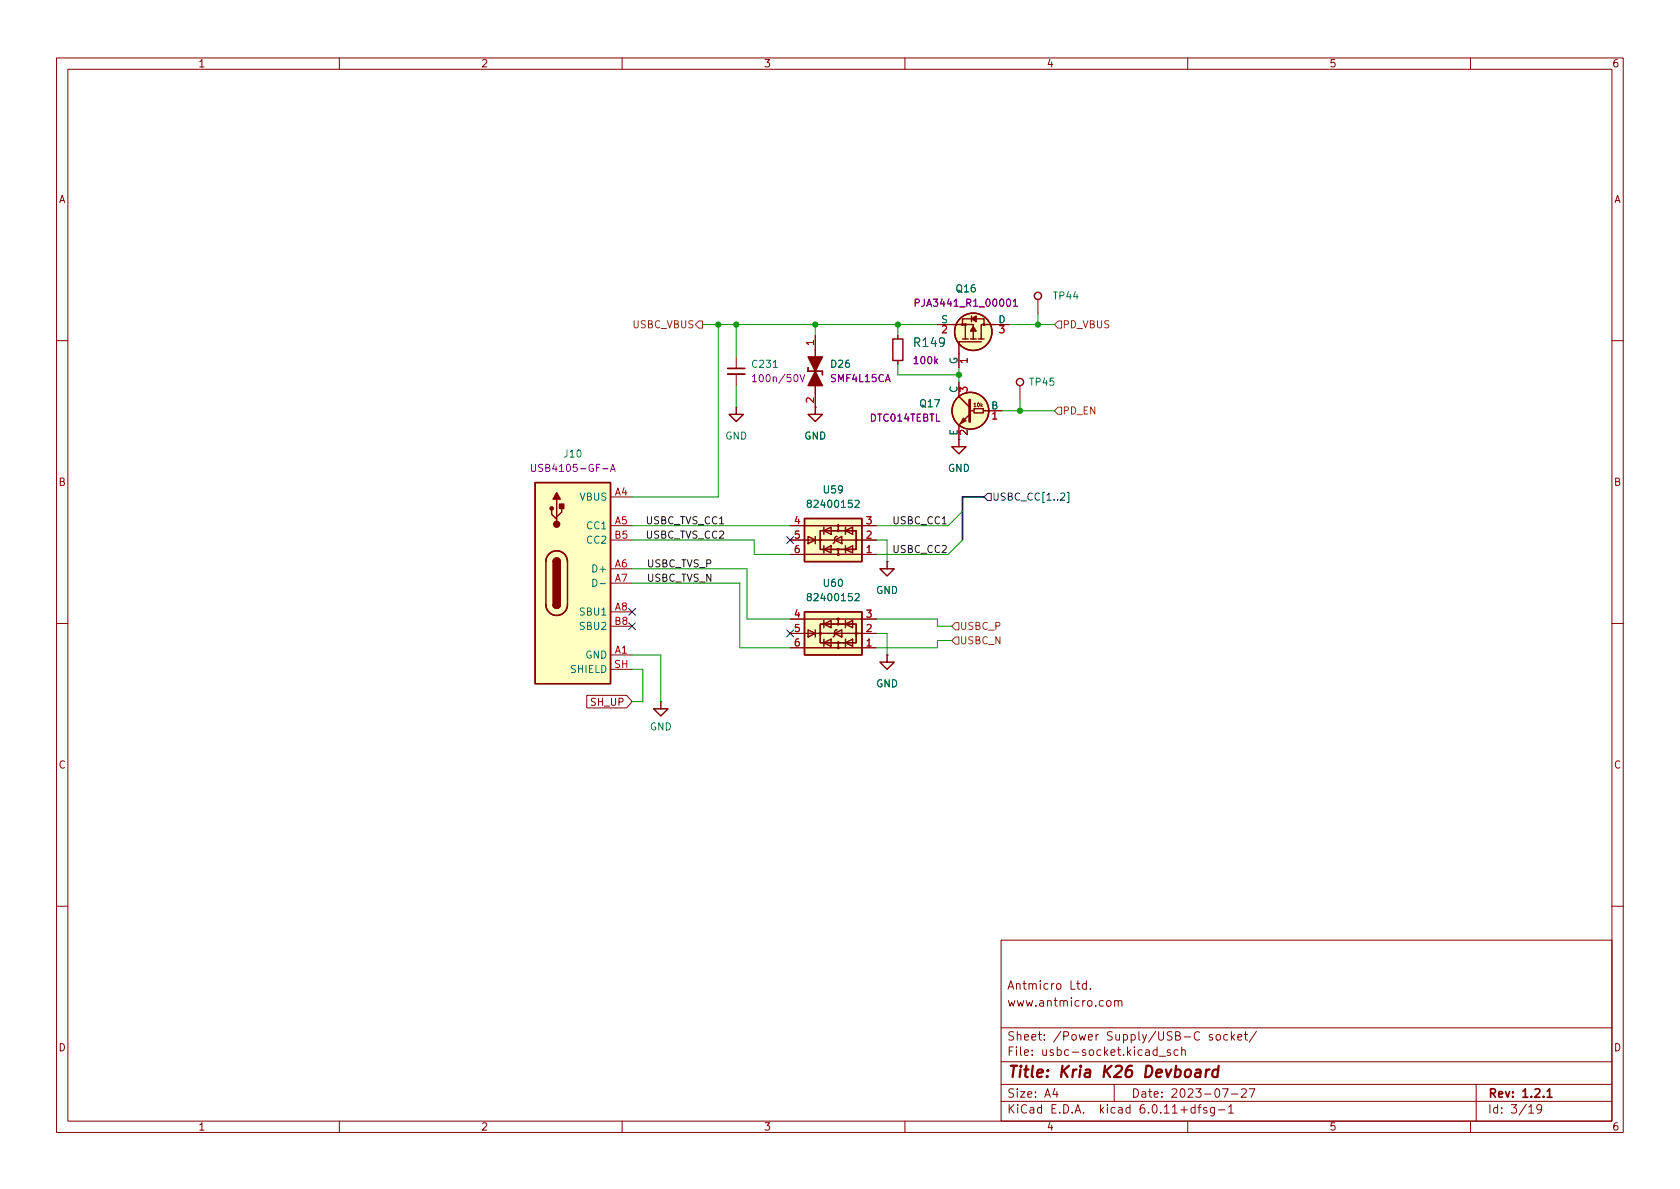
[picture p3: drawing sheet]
<svg xmlns="http://www.w3.org/2000/svg" width="297mm" height="210mm" viewBox="0 0 297 210" stroke-linecap="round" stroke-linejoin="round" font-family="sans-serif">
<g fill="none" stroke="#840000" stroke-width=".18">
<path d="M10 10.2h277v190.1h-277zM12 12.2h273v186.1h-273zM60 10.2v2M110 10.2v2M160 10.2v2M210 10.2v2M260 10.2v2M144.1 59.3v2.5M158.7 59.3v.6M165.7 57.4h2.6M175.9 57.4h2.5M183.5 53v2.5"/>
<path d="M10 60.2h2M130.2 72h.1M130.2 63.1v2M130.2 66.2v2M144.1 72h.1M144.1 69.5v2.5M158.7 63.7v.7M169.5 77.7h.1M169.5 62.5v2.5M169.5 67.6v2.5M169.5 75.2v2.5M174.6 72.6h2.6"/>
<path d="M180.3 68.2v2.5M285 60.2h2M107.9 95.5h3.9M107.9 93h3.9M107.9 87.9h3.9M139.7 98h2.5M139.7 95.5h2.5M139.7 93h2.5M152.4 98h2.5M152.4 95.5h2.5M152.4 93h2.5M156.8 99.3h.1"/>
<path d="M10 110.2h2M107.9 115.8h3.9M107.9 100.6h3.9M107.9 103.1h3.9M107.9 108.2h3.9M107.9 110.7h3.9M107.9 118.4h3.9M139.7 114.5h2.5M139.7 112h2.5M139.7 109.5h2.5M152.4 114.5h2.5M152.4 112h2.5"/>
<path d="M152.4 109.5h2.5M156.8 115.8h.1M285 110.2h2M103.7 123h7.1l1 1.1-1 1.1h-7.1zM116.8 124.1h.1M10 160.2h2M177 166.3h108v32h-108zM186.9 174.1l.2-.2 .4 .2 .1 .5-.2 .3h-.3l-.2-.1zM195.8 177l.3-.1 .3 .3v.4l-.3 .3h-.3l-.2-.3v-.4zM197.1 177.1l.2-.2 .3 .1 .1 .9M197.1 176.9v1M197.7 177.1l.2-.2 .4 .1 .1 .9"/>
<path d="M285 160.2h2M60 198.3v2M110 198.3v2M160 198.3v2M177 194.8h108M177 191.8h108M177 187.8h108M177 181.8h108M182.5 186.5v.1M182.5 185.7v.1M184.6 183.8v.1M184.6 183v.1"/>
<path d="M193.8 182.9v1M194.2 182.9l-.3 .1-.1 .2M197 191.8v3M204.9 186.8h1.2M206.9 185.7l-.3-.1-.2 .2v.3l.5 .1v.4h-.5M208.3 185.7l-.4-.1-.3 .3v.4l.1 .3h.6M208.9 185.8l.2-.2 .4 .1 .1 .9M208.9 185.1v1.5M209.4 183.4h1.1M210 198.3v2M212.1 182.6a.6 .6 0 0 0-.8 0 .6 .6 0 0 0-.2 .7 .56 .56 0 0 0 .3 .6 .56 .56 0 0 0 .7-.1M215.4 196.3h1.2"/>
<path d="M217.2 195.8l.4-.5v1.5M217.2 196.8h.9M217.7 193.5h1.2M219.5 192.7l.6-.2 .2 .2 .1 .3-1 1h1M220.9 192.5h1l-.7 1.5M222.1 182.4l-1.2 1.9M260 198.3v2M261 191.8v6.5M272.6 196l-.3 .3h-.3l-.3-.3 .2-.6 .4-.1 .2 .2a.99 .99 0 0 1-.3 1.3h-.3"/>
</g>
<path d="M128.7 65.1h3M273.6 194h.8" fill="none" stroke="#840000" stroke-width=".3"/>
<path d="M128.7 66.2h3" fill="none" stroke="#840000" stroke-width=".33"/>
<path d="M136.7 65h.8M151.2 88.6l.5-.1 .2 .3-.8 .9h.8M104.8 102.4a.64 .64 0 0 1 .8 .7 .64 .64 0 0 1-.8 .6zM106.1 103.2h1M151.2 105.1l.5-.1 .2 .3-.8 .9h.8" fill="none" stroke="#006464" stroke-width=".18"/>
<path d="M178.1 53l.2-.1a.68 .68 0 0 1 .4 .6 .68 .68 0 0 1-.4 .7 .84 .84 0 0 1-.2-1.2zM179.2 53.3l.3-.4v1.3M179.2 54.2h.7M140.5 66.3l.2-.1a.68 .68 0 0 1 .4 .7 .68 .68 0 0 1-.4 .6 .84 .84 0 0 1-.2-1.2zM141.4 66.2l.5 1.3 .4-1.3M165.4 63.8l.4 .5M165.8 63.5l-.5 .5M106.5 82.9h1M107.9 83.4l.5-1.3 .4 1.3M108.1 83h.6" fill="none" stroke="#840084" stroke-width=".18"/>
<g fill="none" stroke="#840000" stroke-width=".25">
<path d="M157.9 59.9h1.7v3.8h-1.7zM168.3 57.4h3.8v2.5M170.2 57.5v-1.1h3.8v1.1M170.2 59.9h1M170.7 57.4v2.5M171.6 59.9h1M171.8 55.9v1M173 59.9h1M175.9 57.4h-2.4v2.5M130.2 72v1.3h1.2l-1.2 1.2-1.3-1.2h1.3M142.9 65v.7h2.5v.6M144.1 72v1.3h1.3l-1.3 1.2-1.2-1.2h1.2"/>
<path d="M144.1 61.8v1.3M144.1 64.4v2.5M144.1 68.2v1.3M169.5 77.7v1.3h1.3l-1.3 1.3-1.2-1.3h1.2M169.5 70.1l1.9 1.9M171.4 73.3l-1.9 1.9M171.6 72.6h.5M172.2 72.3h1.7v.7h-1.7zM173.5 60.4h-4v2.1M174 72.6h.6M94.6 85.3h13.3v35.6h-13.3zM97.1 98a1.91 1.91 0 0 1 2.1-.5 1.91 1.91 0 0 1 1.1 1.8v7.6a1.91 1.91 0 0 1-1.9 1.9 1.91 1.91 0 0 1-1.9-1.9v-7.8l.2-.6z"/>
<path d="M97.5 90.3v.6l.9 .9M97.8 99.3a.64 .64 0 0 1 .6-.6 .64 .64 0 0 1 .7 .6M98.4 88.3v4.3M99.3 89.9v.6l-.9 .9M142.2 91.7h10.2v7.6h-10.2zM142.2 93h10.2M142.2 98h10.2M142.2 95.5h10.2M142.9 94.9l1.2 .6-1.2 .6zM144.1 94.9v1.2M145 93.8h6.4v3.3h-6.4zM145.7 93.8l1.2-.6v1.3z"/>
<path d="M145.7 97.1l1.2-.6v1.3zM145.7 93.2v1.3M145.7 96.5v1.3M147.6 95.5l1.2-.6v1.2zM147.8 94.9h.1M147.8 94.9l-.2 .2v.8l-.3 .2M148.2 93.1v.7M148.2 97.1v.9M149.5 93.8l1.2-.6v1.3zM149.5 97.1l1.2-.6v1.3zM149.5 93.2v1.3M149.5 96.5v1.3"/>
<path d="M156.8 99.3v1.3h1.3l-1.3 1.2-1.2-1.2h1.2M97.8 106.9a.64 .64 0 0 0 .6 .7 .64 .64 0 0 0 .7-.7M142.2 108.2h10.2v7.6h-10.2zM142.2 109.5h10.2M142.2 114.5h10.2M142.2 112h10.2M142.9 111.4l1.2 .6-1.2 .6zM144.1 111.4v1.2M145 110.4h6.4v3.3h-6.4zM145.7 110.4l1.2-.7v1.3zM145.7 113.7l1.2-.7v1.3zM145.7 109.7v1.3"/>
<path d="M145.7 113v1.3M147.6 112l1.2-.6v1.2zM147.8 111.4h.1M147.8 111.4l-.2 .2v.8l-.3 .2M148.2 109.6v.8M148.2 113.7v.8M149.5 110.4l1.2-.7v1.3zM149.5 113.7l1.2-.7v1.3zM149.5 109.7v1.3M149.5 113v1.3M156.8 115.8v1.3h-1.2l1.2 1.3 1.3-1.3h-1.3M116.8 124.1v1.2h1.3l-1.3 1.3-1.2-1.3h1.2"/>
<circle cx="170.2" cy="57.4" r=".13"/>
<circle cx="170.7" cy="57.4" r=".13"/>
<circle cx="172.1" cy="58.7" r="3.3"/>
<circle cx="174" cy="57.4" r=".13"/>
<circle cx="183.5" cy="52.3" r=".63"/>
<circle cx="171.6" cy="72.6" r="3.3"/>
<circle cx="180.3" cy="67.6" r=".63"/>
<circle cx="145" cy="95.5" r=".13"/>
<circle cx="148.2" cy="93" r=".13"/>
<circle cx="148.2" cy="93.8" r=".13"/>
<circle cx="148.2" cy="97.1" r=".13"/>
<circle cx="148.2" cy="98" r=".13"/>
<circle cx="151.4" cy="95.5" r=".13"/>
<circle cx="145" cy="112" r=".13"/>
<circle cx="148.2" cy="109.5" r=".13"/>
<circle cx="148.2" cy="110.4" r=".13"/>
<circle cx="148.2" cy="113.7" r=".13"/>
<circle cx="148.2" cy="114.5" r=".13"/>
<circle cx="151.4" cy="112" r=".13"/>
</g>
<g fill="#ffffc2" stroke="#ffffc2" stroke-width=".18">
<path d="M142.2 93h10.2z"/>
<path d="M142.2 98h10.2z"/>
<path d="M151.4 95.5h1z"/>
<path d="M145 95.5h6.4z"/>
<path d="M149.5 93.2v1.3z"/>
<path d="M149.5 96.5v1.3z"/>
<path d="M148.2 93.1v.7z"/>
<path d="M148.2 97.1v.9z"/>
<path d="M145.7 93.2v1.3z"/>
<path d="M145.7 96.5v1.3z"/>
<path d="M142.2 95.5h2.8z"/>
<path d="M144.1 94.9v1.2z"/>
<path d="M149.5 93.8l1.2-.6v1.3z"/>
<path d="M149.5 97.1l1.2-.6v1.3z"/>
<path d="M147.6 95.5l1.2-.6v1.2z"/>
<path d="M147.6 95.1v.8l-.3 .2 .5-1.2z"/>
<path d="M145.7 93.8l1.2-.6v1.3z"/>
<path d="M145.7 97.1l1.2-.6v1.3z"/>
<path d="M142.9 94.9l1.2 .6-1.2 .6z"/>
<path d="M142.2 91.7h10.2v7.6h-10.2z"/>
<path d="M145 93.8h6.4v3.3h-6.4z"/>
<path d="M170.2 59.9h.5z"/>
<path d="M170.7 59.9h.5z"/>
<path d="M171.6 59.9h.5z"/>
<path d="M172.1 59.9h.5z"/>
<path d="M173 59.9h1z"/>
<path d="M170.7 57.4v2.5z"/>
<path d="M171.8 55.9v1z"/>
<path d="M170.2 56.4h3.8v1.1h-3.8z"/>
<path d="M100.3 99.3v7.6z"/>
<path d="M98.4 88.3v4.3z"/>
<path d="M96.5 99.3v7.6z"/>
<path d="M97.5 90.3l.9 1.5-.9-.9z"/>
<path d="M99.3 89.9v.6l-.9 .9z"/>
<path d="M94.6 85.3h13.3v35.6h-13.3z"/>
<path d="M96.5 106.9h3.8a1.91 1.91 0 0 1-1.9 1.9 1.91 1.91 0 0 1-1.9-1.9z"/>
<path d="M97.8 106.9h1.3a.64 .64 0 0 1-.7 .7 .64 .64 0 0 1-.6-.7z"/>
<path d="M98 98.9a.64 .64 0 0 1 .7-.2 .64 .64 0 0 1 .4 .6h-1.3z"/>
<path d="M97.1 98a1.91 1.91 0 0 1 2.1-.5 1.91 1.91 0 0 1 1.1 1.8h-3.8l.2-.8z"/>
<path d="M142.2 109.5h10.2z"/>
<path d="M142.2 114.5h10.2z"/>
<path d="M151.4 112h1z"/>
<path d="M145 112h6.4z"/>
<path d="M149.5 109.7v1.3z"/>
<path d="M149.5 113v1.3z"/>
<path d="M148.2 109.6v.8z"/>
<path d="M148.2 113.7v.8z"/>
<path d="M145.7 109.7v1.3z"/>
<path d="M145.7 113v1.3z"/>
<path d="M142.2 112h2.8z"/>
<path d="M144.1 111.4v1.2z"/>
<path d="M149.5 110.4l1.2-.7v1.3z"/>
<path d="M149.5 113.7l1.2-.7v1.3z"/>
<path d="M147.6 112l1.2-.6v1.2z"/>
<path d="M147.6 111.6l.2-.2-.5 1.2 .3-.2z"/>
<path d="M145.7 110.4l1.2-.7v1.3z"/>
<path d="M145.7 113.7l1.2-.7v1.3z"/>
<path d="M142.9 111.4l1.2 .6-1.2 .6z"/>
<path d="M142.2 108.2h10.2v7.6h-10.2z"/>
<path d="M145 110.4h6.4v3.3h-6.4z"/>
<circle cx="151.4" cy="95.5" r=".13"/>
<circle cx="148.2" cy="93" r=".13"/>
<circle cx="148.2" cy="93.8" r=".13"/>
<circle cx="148.2" cy="97.1" r=".13"/>
<circle cx="148.2" cy="98" r=".13"/>
<circle cx="145" cy="95.5" r=".13"/>
<circle cx="172.1" cy="58.7" r="3.3"/>
<circle cx="170.2" cy="57.4" r=".13"/>
<circle cx="170.7" cy="57.4" r=".13"/>
<circle cx="174" cy="57.4" r=".13"/>
<circle cx="171.6" cy="72.6" r="3.3"/>
<circle cx="151.4" cy="112" r=".13"/>
<circle cx="148.2" cy="109.5" r=".13"/>
<circle cx="148.2" cy="110.4" r=".13"/>
<circle cx="148.2" cy="113.7" r=".13"/>
<circle cx="148.2" cy="114.5" r=".13"/>
<circle cx="145" cy="112" r=".13"/>
</g>
<g fill="#840000" stroke="#840000" stroke-width=".25">
<path d="M172.1 57.8l.5 .7h-1z"/>
<path d="M171.8 56.4l.8-.5v1z"/>
<path d="M142.9 63.1h2.5l-1.3 2.6z"/>
<path d="M144.1 65.7l1.3 2.5h-2.5z"/>
<path d="M98.4 87.1l.7 1.2h-1.3z"/>
<path d="M98.9 89.1h.8v.8h-.8z"/>
<path d="M97.8 106.9h1.3a.64 .64 0 0 1-.7 .7 .64 .64 0 0 1-.6-.7z"/>
<path d="M97.8 99.3h1.3v7.6h-1.3z"/>
<path d="M98 98.9a.64 .64 0 0 1 .7-.2 .64 .64 0 0 1 .4 .6h-1.3z"/>
<circle cx="98.4" cy="92.7" r=".52"/>
<circle cx="97.5" cy="89.9" r=".28"/>
</g>
<path d="M166.6 57.7l.5-.1 .3 .4-.8 .9h.8M176.7 57.6h.8l-.4 .5 .4 .1v.5l-.2 .2-.6-.2M169.7 69.3v-.8l.5 .4 .1-.4h.6l.1 .2-.1 .6M171 63.7h-1.3l.4 .4M171 76.1v.8l-.9-.8-.4 .2 .2 .5M175.5 73.2l.4-.4v1.3" fill="none" stroke="#a90000" stroke-width=".18"/>
<path d="M171.4 70.7v3.8" fill="none" stroke="#840000" stroke-width=".51"/>
<path d="M170.3 73.9l.5 .5-1 .5z" fill="#840000" stroke="#840000" stroke-width=".18"/>
<path d="M122.9 57.4l.7-.6h.6v1.2h-.6zM187.1 56.8h.6v1.2h-.6l-.7-.6zM187.1 72h.6v1.3h-.6l-.7-.7zM168.9 112.6h.6v1.3h-.6l-.6-.6zM168.9 110.1h.6v1.3h-.6l-.6-.7z" fill="none" stroke="#725600" stroke-width=".18"/>
<path d="M139.1 94.9l1.2 1.2M140.3 94.9l-1.2 1.2M174.6 87.2h.7v1.3h-.7l-.6-.6zM187.5 87.3l.5-.1 .3 .3-.8 1h.8M188.7 87.1h.3v1.8h-.3M111.2 110.1l1.2 1.2M111.2 107.6l1.2 1.2M112.4 110.1l-1.2 1.2M112.4 107.6l-1.2 1.2M139.1 111.4l1.2 1.2M140.3 111.4l-1.2 1.2" fill="none" stroke="#000084" stroke-width=".18"/>
<path d="M174 87.9h-3.8v7.6" fill="none" stroke="#000084" stroke-width=".3"/>
<g fill="none" stroke="#009600" stroke-width=".18">
<path d="M124.2 57.4h41.5M127 57.4v30.5h-15.2M130.2 57.4v5.7M144.1 57.4v1.9M158.7 57.4v1.9M178.4 57.4h8M183.5 55.5v1.9M130.2 68.2v3.8M158.7 64.4v1.9h10.8M169.5 65v2.6M177.2 72.6h9.2M180.3 70.7v1.9"/>
<path d="M111.8 95.5h21.5v2.5h6.4M111.8 93h27.9M154.9 95.5h1.9v3.8M170.2 90.4l-2.6 2.6h-12.7M170.2 95.5l-2.6 2.5h-12.7M111.8 115.8h5v8.3M111.8 118.4h1.9v5.7h-1.9M111.8 100.6h20.3v8.9h7.6M111.8 103.1h19v11.4h8.9M154.9 109.5h10.8v1.2h2.6M154.9 112h1.9v3.8M168.3 113.3h-2.6v1.2h-10.8"/>
</g>
<g fill="#009600" stroke="#009600" stroke-width=".18">
<circle cx="183.5" cy="57.4" r=".46"/>
<circle cx="180.3" cy="72.6" r=".46"/>
<circle cx="169.5" cy="66.3" r=".46"/>
<circle cx="144.1" cy="57.4" r=".46"/>
<circle cx="158.7" cy="57.4" r=".46"/>
<circle cx="130.2" cy="57.4" r=".46"/>
<circle cx="127" cy="57.4" r=".46"/>
</g>
<g font-size="2.8" fill="#840000">
<text x="178" y="191.2">Title:</text>
<text x="187.3" y="191.2">Kria</text>
<text x="195.2" y="191.2">K26</text>
<text x="202.9" y="191.2">Devboard</text>
</g>
<text font-size="2.1" fill="#006464" x="161.3" y="61.8">R149</text>
<g font-size="2.1" fill="#840000">
<text x="178" y="178.5">www.antmicro.com</text>
<text x="178" y="175.5">Antmicro</text>
<text x="189.1" y="175.5">Ltd.</text>
<text x="178" y="184.5">Sheet:</text>
<text x="186.2" y="184.5">/Power</text>
<text x="195.7" y="184.5">Supply/USB-C</text>
<text x="213.9" y="184.5">socket/</text>
<text x="178" y="187.2">File:</text>
<text x="184.4" y="187.2">usbc-socket.kicad_sch</text>
<text x="178" y="197.4">KiCad</text>
<text x="178" y="194.6">Size:</text>
<text x="184.7" y="194.6">A4</text>
<text x="185.7" y="197.4">E.D.A.</text>
<text x="194.6" y="197.4">kicad</text>
<text x="200" y="194.6">Date:</text>
<text x="201.8" y="197.4">6.0.11+dfsg-1</text>
<text x="207" y="194.6">2023-07-27</text>
<text x="263" y="194.6">Rev:</text>
<text x="263" y="197.4">Id:</text>
<text x="267.1" y="197.4">3/19</text>
<text x="269.1" y="194.6">1.2.1</text>
</g>
<g font-size="1.8" fill="#840000">
<text x="35" y="12.3">1</text>
<text x="85" y="12.3">2</text>
<text x="135" y="12.3">3</text>
<text x="185" y="12.3">4</text>
<text x="235" y="12.3">5</text>
<text x="285" y="12.3">6</text>
<text x="10.4" y="36.3">A</text>
<text x="285.4" y="36.3">A</text>
<text x="10.3" y="86.3">B</text>
<text x="285.3" y="86.3">B</text>
<text x="104.2" y="125.2">SH_UP</text>
<text x="10.3" y="136.3">C</text>
<text x="285.3" y="136.3">C</text>
<text x="10.3" y="186.3">D</text>
<text x="285.3" y="186.3">D</text>
<text x="35" y="200.3">1</text>
<text x="85" y="200.3">2</text>
<text x="135" y="200.3">3</text>
<text x="185" y="200.3">4</text>
<text x="235" y="200.3">5</text>
<text x="285" y="200.3">6</text>
</g>
<g font-size="1.8" fill="#006464">
<text x="168.9" y="52.1">Q16</text>
<text x="186.1" y="53.3">TP44</text>
<text x="166.3" y="57.1">S</text>
<text x="176.5" y="57.1">D</text>
<text x="132.7" y="65.4">C231</text>
<text x="146.7" y="65.4">D26</text>
<text x="169.3" y="64.5" transform="rotate(-90 169.3 64.5)">G</text>
<text x="169.3" y="69.5" transform="rotate(-90 169.3 69.5)">C</text>
<text x="181.9" y="68.6">TP45</text>
<text x="162.5" y="72.4">Q17</text>
<text x="169.3" y="77.1" transform="rotate(-90 169.3 77.1)">E</text>
<text x="175.2" y="72.4">B</text>
<text x="99.5" y="81.3">J10</text>
<text x="128.2" y="78.1">GND</text>
<text x="142.1" y="78.1">GND</text>
<text x="167.5" y="83.8">GND</text>
<text x="102.4" y="88.9">VBUS</text>
<text x="145.4" y="87.6">U59</text>
<text x="103.5" y="94">CC1</text>
<text x="142.4" y="90.2">82400152</text>
<text x="103.5" y="96.5">CC2</text>
<text x="104.4" y="101.6">D+</text>
<text x="142.4" y="106.7">82400152</text>
<text x="145.4" y="104.1">U60</text>
<text x="154.8" y="105.4">GND</text>
<text x="102.3" y="109.2">SBU1</text>
<text x="102.3" y="111.8">SBU2</text>
<text x="100.7" y="119.4">SHIELD</text>
<text x="103.4" y="116.8">GND</text>
<text x="154.8" y="121.9">GND</text>
<text x="114.8" y="129.5">GND</text>
</g>
<g font-size="1.8" fill="#725600">
<text x="111.7" y="58.4">USBC_VBUS</text>
<text x="187.8" y="58.4">PD_VBUS</text>
<text x="187.8" y="73.7">PD_EN</text>
<text x="169.6" y="111.8">USBC_P</text>
<text x="169.6" y="114.3">USBC_N</text>
</g>
<g font-size="1.8" fill="#840084">
<text x="161.4" y="54.6">PJA3441_R1_00001</text>
<text x="161.3" y="64.8">100k</text>
<text x="132.7" y="68">100n/50V</text>
<text x="146.7" y="67.9">SMF4L15CA</text>
<text x="153.7" y="74.9">DTC014TEBTL</text>
<text x="93.6" y="83.8">USB4105-GF-A</text>
</g>
<g font-size="1.8" fill="#a90000">
<text x="143.9" y="61.3" transform="rotate(-90 143.9 61.3)">1</text>
<text x="171.8" y="64.4" transform="rotate(-90 171.8 64.4)">1</text>
<text x="143.9" y="71.4" transform="rotate(-90 143.9 71.4)">2</text>
<text x="175.2" y="74.9">1</text>
<text x="108.6" y="87.6">A4</text>
<text x="108.5" y="95.2">B5</text>
<text x="108.6" y="92.7">A5</text>
<text x="140.3" y="92.7">4</text>
<text x="140.3" y="95.2">5</text>
<text x="153" y="95.2">2</text>
<text x="153" y="92.7">3</text>
<text x="108.6" y="100.3">A6</text>
<text x="140.3" y="97.8">6</text>
<text x="153" y="97.8">1</text>
<text x="108.6" y="102.9">A7</text>
<text x="108.6" y="107.9">A8</text>
<text x="108.5" y="110.5">B8</text>
<text x="140.3" y="109.2">4</text>
<text x="140.3" y="111.8">5</text>
<text x="153" y="111.8">2</text>
<text x="153" y="109.2">3</text>
<text x="108.5" y="118.1">SH</text>
<text x="108.6" y="115.6">A1</text>
<text x="140.3" y="114.3">6</text>
<text x="153" y="114.3">1</text>
</g>
<text font-size="1.8" fill="#000084" x="175.4" y="88.9">USBC_CC[1..2]</text>
<g font-size="1.8" fill="#0f0f0f">
<text x="114.1" y="95.2">USBC_TVS_CC2</text>
<text x="114.1" y="92.7">USBC_TVS_CC1</text>
<text x="157.7" y="92.7">USBC_CC1</text>
<text x="114.3" y="100.3">USBC_TVS_P</text>
<text x="157.7" y="97.8">USBC_CC2</text>
<text x="114.3" y="102.9">USBC_TVS_N</text>
</g>
<text font-size=".9" fill="#840000" x="172" y="72.1">10k</text>
</svg>
